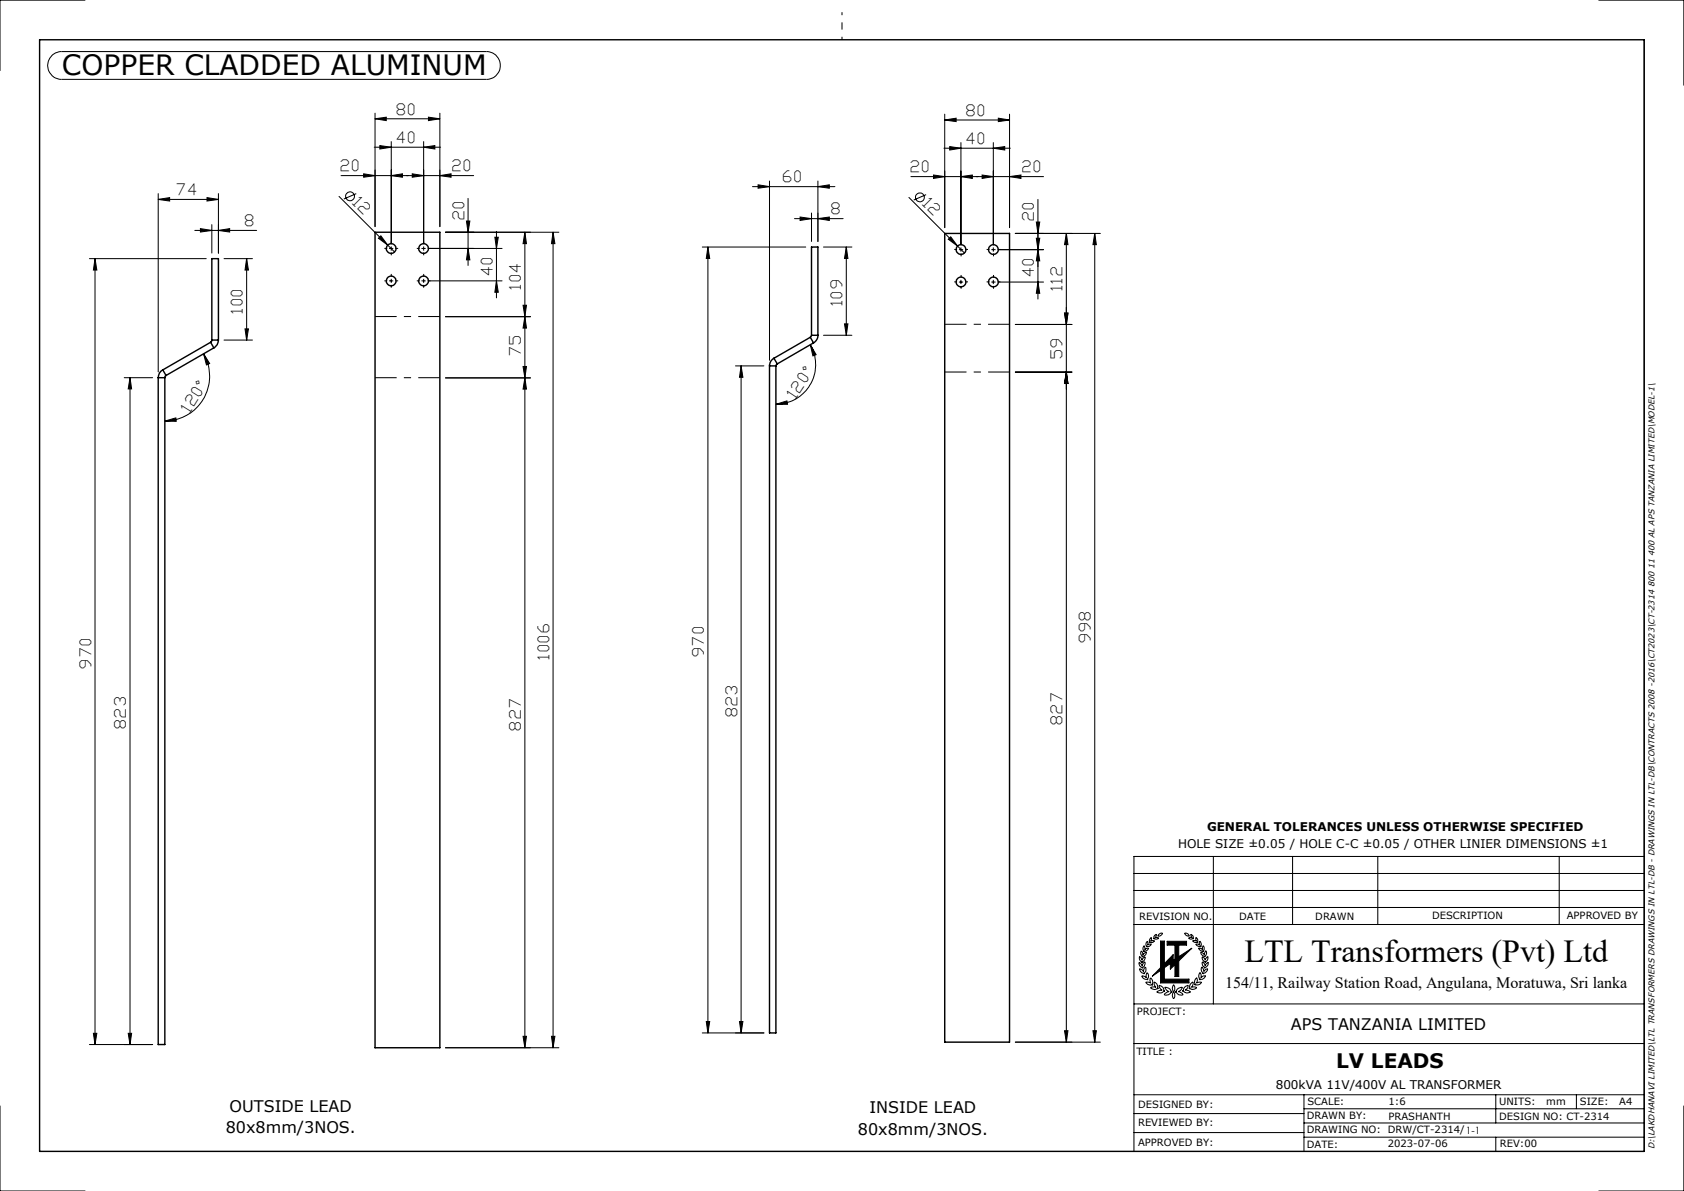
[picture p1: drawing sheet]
<svg xmlns="http://www.w3.org/2000/svg" width="297mm" height="210mm" viewBox="0 0 297 210" stroke-linecap="round" stroke-linejoin="round" font-family="sans-serif">
<g fill="none" stroke="#000" stroke-width=".25">
<path d="M7 7h283v196h-283zM37.4 60l-.3 .4M37.4 60h1.1M37.4 60v-14.4h1.1v14.4M38.5 60a1.5 1.5 0 0 1-.8 1.3M66.1 40.9h11.5v143.8h-11.5zM142.9 59.5l.6 1M142.9 59.5l-6.4 3.7M143.1 59.1l-.2 .4M143.1 59.1h1.2M143.1 59.1v-15.5h1.2v15.5M144.3 59.1a1.56 1.56 0 0 1-.8 1.4"/>
<path d="M166.6 41.2h11.4v142.6h-11.4zM27.9 66.6h1.2M27.9 66.6v117.6h1.2v-117.6M28.7 65.2a1.5 1.5 0 0 0-.8 1.4M28.7 65.2l.6 1M29.3 66.2l-.2 .4M37.1 60.4l.6 .9M37.1 60.4l-8.4 4.8M37.7 61.3l-8.4 4.9M135.7 64.5h1.1M135.7 64.5v117.6h1.1v-117.6M136.5 63.2a1.56 1.56 0 0 0-.8 1.3"/>
<path d="M136.5 63.2l.6 1M137.1 64.2l-.3 .3M143.5 60.5l-6.4 3.7"/>
<circle cx="69" cy="49.5" r=".86"/>
<circle cx="69" cy="43.8" r=".86"/>
<circle cx="74.7" cy="49.5" r=".86"/>
<circle cx="74.7" cy="43.8" r=".86"/>
<circle cx="169.5" cy="49.7" r=".85"/>
<circle cx="169.5" cy="44" r=".85"/>
<circle cx="175.2" cy="49.7" r=".85"/>
<circle cx="175.2" cy="44" r=".85"/>
</g>
<g fill="none" stroke="#000" stroke-width=".18">
<path d="M9.2 9.7a2.69 2.69 0 0 1 1.7-.6h74.9a2.45 2.45 0 0 1 2.4 2.4 2.45 2.45 0 0 1-2.4 2.5h-74.9a2.45 2.45 0 0 1-2.3-1.6 2.45 2.45 0 0 1 .6-2.7zM15 0h-15v12.4M66.1 20v20M77.6 20v20M282 0h15v15M290 7v196M27.9 35.2l2-.4v.6zM27.9 34.1v31.5M27.9 35.2h10.6M36.5 34.8l2 .4-2 .2zM37.4 39.6v5M38.5 34.1v10.5"/>
<path d="M59.8 34.6l9.8 9.8M60.1 31h23.4M62.8 34.1l-2.2 1M64.1 30.6l2 .4-2 .2zM66 26h11.7M66.1 20.9l2-.2v.6zM66.1 20.9h11.5M67 25.7l2 .3-2 .3zM69 31l2-.4v.6zM69 25v17.8M72.7 30.6l2 .4-2 .2zM74.7 26l2-.3v.6z"/>
<path d="M74.7 25v17.8M75.6 20.7l2 .2-2 .4zM77.6 31l2-.4v.6zM82.3 39h.6l-.4 1.9zM82.5 35v11.8M132.7 32.9h14.5M133.7 32.6l2 .3-2 .3zM135.7 31.9v31.6M140.1 38.6h8.6M141.1 38.3l2 .3-2 .3zM143.1 37.6v5M144.3 38.6l2-.3v.6z"/>
<path d="M144.3 32.9l2-.3v.6zM144.3 31.9v10.7M160.3 34.8l9.8 9.8M160.7 31.1h23.3M163.3 34.3l-2.2 1M164.6 30.9l2 .2-2 .4zM166.5 26.1h11.7M166.6 21.2l2-.4v.6zM166.6 20.1v20M166.6 21.2h11.4M167.5 25.9l2 .2-2 .3zM169.5 31.1l2-.2v.6z"/>
<path d="M169.5 25.1v17.9M173.2 30.9l2 .2-2 .4zM175.2 26.1l2-.2v.5zM175.2 25.1v17.9M176.1 20.8l1.9 .4-1.9 .2zM178 20.1v20M178 31.1l2.1-.2v.6zM182.8 39.1h.6l-.3 2.1zM183.1 35.2v17.5M15.8 45.6h20.6M16.8 45.6l.3 2h-.6zM16.8 45.6v138.6"/>
<path d="M34.4 40.6h10.9M35.3 40.3l2.1 .3-2.1 .3zM38.5 40.6l2-.3v.6zM39.5 60h5M39.5 45.6h5M43.2 58h.6l-.3 2zM43.5 45.6v14.4M43.5 45.6l.3 2h-.6zM66.7 42l.5-.4 1.2 1.6zM68.6 43.8h.8M68.6 49.5h.8M69 43.5v.7"/>
<path d="M69 49.2v.7M74.3 43.8h.8M74.3 49.5h.8M74.7 43.5v.7M74.7 49.2v.7M75.7 49.5h12.8M78.6 40.9h20M82.5 43.8l.4 2h-.6zM87.3 41.8h.6l-.3 2zM87.6 49.5l.3 2h-.6zM87.6 40.8v11.7M88.5 43.8h-12.8"/>
<path d="M92.3 53.8h.6l-.3 2zM92.6 40.9l.3 2.1h-.6zM92.6 40.9v143.8M92.6 55.8l.3 2h-.6zM93.6 55.8h-15M97.5 40.9l.4 2.1h-.6zM97.5 40.9v143.8M123.9 43.6h18.2M124.8 43.6l.4 2h-.6zM124.8 43.6v138.5M145.2 59.1h5M145.2 43.6h5"/>
<path d="M148.9 57.1h.6l-.2 2zM149.3 43.6l.2 2h-.6zM149.3 43.6v15.5M167.3 42.2l.4-.4 1.2 1.6zM169.1 44h.8M169.1 49.7h.8M169.5 43.6v.8M169.5 49.3v.8M174.8 44h.8M174.8 49.7h.8M175.2 43.6v.8M175.2 49.3v.8"/>
<path d="M176.2 44h7.8M176.2 49.7h7.8M179.1 57.2h10M179.1 41.2h15M182.8 42h.6l-.3 2zM183.1 49.7l.3 2h-.6zM183.1 44l.3 2h-.6zM187.7 55.2h.6l-.2 2zM188.1 41.2l.2 1.9h-.6zM188.1 41.2v142.6M193.1 41.2v142.6M193.1 41.2l.3 1.9h-.6z"/>
<path d="M21.9 66.6h5M22.9 66.6v117.6M22.9 66.6l.3 2h-.6zM29.1 74.3l1.9-.6 .1 .6zM35.9 62.4l1.1 1.7-.6 .2zM35.9 62.4a7.9 7.9 0 0 1-6.8 11.9M92.3 64.6h.6l-.3 2zM92.6 66.6l.3 2h-.6zM93.6 66.6h-15M129.7 64.5h5M130.7 64.5l.3 2h-.6zM130.7 64.5v117.6"/>
<path d="M136.8 71.3l2-.6 .1 .6zM142.9 60.8l1 1.7-.5 .3zM142.9 60.8a7 7 0 0 1-6.1 10.5M179.1 65.6h10M188.1 65.6l.2 2h-.6zM200 157h90M200 154h90M214 151v26M228 151v12M243 151v12M275 151v12M290 151h-90v52"/>
<path d="M200 177h90M200 163h90M200 160h90M200.9 169.7l.3 .2 .2 .4 .2-.5 .3-.2a.74 .74 0 0 1-.4 .9v.1a.82 .82 0 0 1-.6-.9zM201 168.7l.4 .6 .2-.4 .4-.2a.65 .65 0 0 1-.6 .8l.1 .1a.77 .77 0 0 1-.5-.9zM201 170.8l.4 .2 .3 .3v-.1a.51 .51 0 0 1 .4-.6v.1a.92 .92 0 0 1-.3 1l-.1-.1a.73 .73 0 0 1-.7-.8zM201.3 167.7l.3 .7 .2-.3 .4-.2a.91 .91 0 0 1-.8 .8l-.2-.5zM201.4 172.1h.4l.4 .3v-.8a.45 .45 0 0 1 .4 .6l-.2 .4v.1a.89 .89 0 0 1-1-.6zM201.8 166.7l.1 .3v.5l.7-.3a.79 .79 0 0 1-.9 .5 .82 .82 0 0 1 .1-1zM202.1 173.2h.4l.5 .1-.1-.1a.58 .58 0 0 1 .1-.7 1.07 1.07 0 0 1 .2 1.2l-.1-.1a.78 .78 0 0 1-1-.4zM202.3 166l.2 .2-.1 .4 .6-.1a.67 .67 0 0 1-.8 .4 .81 .81 0 0 1 .1-.9zM202.8 166.1v.1a.65 .65 0 0 1 .3-.9l-.1 .7 .6-.1a.45 .45 0 0 1-.8 .2"/>
<path d="M203.6 173.1a.88 .88 0 0 1 .5 1.1h.2a.93 .93 0 0 1-1.4 0l.4-.2 .6 .1a1.01 1.01 0 0 1-.3-1zM203.7 164.9l.2-.2-.2 .6 .7 .1a.57 .57 0 0 1-.9 0v-.3zM204.3 164.8l.3-.2h.4a.68 .68 0 0 1-.8 .4zM204.4 173.7a.84 .84 0 0 1 .8 1h.2a.99 .99 0 0 1-1.4 .2l.5-.2 .5-.1a.95 .95 0 0 1-.6-.9zM204.7 165.9h.7v4l1.5-1.6v1l.3-.2v-2.5h-1.4v-.6h3.5v.6h-1.4v2.1l2.3-1.5-2.3 2.2v2.8h-.7v-2.1l-.8 .8v-1l-1 .7v2h4.3v.7h-5v-2.2l-1.5 1 1.5-1.5zM205.4 174.1a.96 .96 0 0 1 1.1 .7h.2a1.08 1.08 0 0 1-1.4 .6l.6-.5h.3l-.5-.4zM207 173.6a1 1 0 0 1 0 1.3 .99 .99 0 0 1 0-1.3zM207 174.9a1 1 0 0 1 0 1.2 .99 .99 0 0 1 0-1.2zM207.6 174.4l.9-.3a1.11 1.11 0 0 1-.7 .8l.5 .1 .4 .4a1.08 1.08 0 0 1-1.4-.6h.2zM208.9 164.6a.63 .63 0 0 1 .8 .5l-.5-.1zM209.1 173.9l.5-.2a.95 .95 0 0 1-.6 .9l.7 .1 .3 .2a.87 .87 0 0 1-1.3-.1h-.1v-.1l.1-.1 .1-.3zM210 164.7a.6 .6 0 0 1 .4 .8v-.1a.54 .54 0 0 1-.8 0l.4-.1h.3z"/>
<path d="M210 173.5l.3-.3a.61 .61 0 0 1-.2 .9l.6-.1 .4 .2a1.03 1.03 0 0 1-1.4 0h.2l-.1-.3zM210.9 172.6l.2-.2 .1 .5-.2 .4 .5-.1h.4a.94 .94 0 0 1-1.2 .4v-.5zM210.9 166.5h.4l.3 .1v-.7a.71 .71 0 0 1 .1 1v-.1a.62 .62 0 0 1-.8-.3zM211.1 166.1l.1 .1a.56 .56 0 0 0-.3-.8l.1 .5h-.7a.62 .62 0 0 0 .8 .2M211.4 167.2h.4l.3 .3 .1-.8a.74 .74 0 0 1 0 1.1l-.1-.1a.64 .64 0 0 1-.7-.5zM211.6 171.5h.1l.1 .4v.5l.4-.3 .4-.1a.89 .89 0 0 1-1.1 .7l.1-.1-.1-.1-.1-.5zM211.8 167.9l.3 .1 .3 .3 .3-.7a.82 .82 0 0 1-.3 1.1v-.1a.63 .63 0 0 1-.6-.7zM211.9 170.5l.3 .4 .1 .4 .3-.3 .4-.2a.81 .81 0 0 1-.9 .8 1.03 1.03 0 0 1-.2-1.1zM212 168.7l.4 .3 .1 .3 .5-.6a.77 .77 0 0 1-.5 .9v-.1a.67 .67 0 0 1-.5-.8zM212.1 169.6l.3 .4 .1 .3 .6-.6a.82 .82 0 0 1-.7 .9v-.1a.69 .69 0 0 1-.3-.9zM0 195v15h15M15.8 184.2h11.1"/>
<path d="M16.5 182.2h.6l-.3 2zM22.6 182.2h.6l-.3 2zM78.6 184.7h20M92.3 182.7h.6l-.3 2zM97.3 182.7h.6l-.4 2zM123.9 182.1h10.8M124.6 180.1h.6l-.4 2zM130.4 180.1h.6l-.3 2zM187.7 181.7h.6l-.2 2.1zM192.8 181.7h.6l-.3 2.1zM194.1 183.8h-15M200 196.3h30"/>
<path d="M200 199.7h30M200 193h90M200 184h90M230 198h60M230 193v10M230 195.5h60M263.8 193v5M278 193v2.5M297 195v15h-15M230 200.5h60M263.8 200.5v2.5"/>
<circle cx="61.7" cy="34.6" r=".78"/>
<circle cx="162.2" cy="34.8" r=".79"/>
</g>
<path d="M148.5 7v-4.8" fill="none" stroke="#000" stroke-width=".18" stroke-dasharray="15.2 1.3 1.3 1.3" stroke-dashoffset="14.7" stroke-linecap="butt"/>
<path d="M204.7 165.9h.7v4l1.5-1.6v1l.3-.2v-2.5h-1.4v-.6h3.5v.6h-1.4v2.1l2.3-1.5-2.3 2.2v2.8h-.7v-2.1l-.8 .8v-1l-1 .7v2h4.3v.7h-5v-2.2l-1.5 1 1.5-1.5z" fill-rule="evenodd" fill="#000"/>
<path d="M66.1 55.8h11.5M166.7 57.2h11.4M66.1 66.6h11.5M166.7 65.6h11.4" fill="none" stroke="#000" stroke-width=".18" stroke-dasharray="15.2 1.3 1.3 1.3" stroke-dashoffset="11.4" stroke-linecap="butt"/>
<g fill="none" stroke="#000" stroke-width=".18" stroke-dasharray="15.2 1.3 1.3 1.3" stroke-linecap="butt">
<path d="M68.3 43.8h-.5M68.3 49.5h-.5M69 43.1v-.5M69 44.5v.5M69 48.8v-.5M69 50.2v.5M69.7 43.8h.5M69.7 49.5h.5M74 49.5h-.5M74 43.8h-.5M74.7 48.8v-.5M74.7 50.2v.5"/>
<path d="M74.7 43.1v-.5M74.7 44.5v.5M75.4 49.5h.5M75.4 43.8h.5M168.8 44h-.5M168.8 49.7h-.5M169.5 43.3v-.5M169.5 44.7v.5M169.5 49v-.5M169.5 50.4v.5M170.2 44h.5M170.2 49.7h.5"/>
<path d="M174.5 49.7h-.5M174.5 44h-.5M175.2 49v-.5M175.2 50.4v.5M175.2 43.3v-.5M175.2 44.7v.5M175.9 49.7h.5M175.9 44h.5"/>
</g>
<g fill="#000">
<path d="M27.9 35.2l2-.4v.6zM36.5 34.8l2 .4-2 .2zM35.3 40.3l2.1 .3-2.1 .3zM38.5 40.6l2-.3v.6zM67 25.7l2 .3-2 .3zM74.7 26l2-.3v.6zM64.1 30.6l2 .4-2 .2zM69 31l2-.4v.6zM72.7 30.6l2 .4-2 .2zM77.6 31l2-.4v.6zM141.1 38.3l2 .3-2 .3zM144.3 38.6l2-.3v.6zM167.5 25.9l2 .2-2 .3zM175.2 26.1l2-.2v.5zM164.6 30.9l2 .2-2 .4zM169.5 31.1l2-.2v.6zM173.2 30.9l2 .2-2 .4zM178 31.1l2.1-.2v.6z"/>
<path d="M75.6 20.7l2 .2-2 .4zM66.1 20.9l2-.2v.6zM176.1 20.8l1.9 .4-1.9 .2zM166.6 21.2l2-.4v.6z"/>
<path d="M133.7 32.6l2 .3-2 .3zM144.3 32.9l2-.3v.6z"/>
<path d="M16.8 45.6l.3 2h-.6zM16.5 182.2h.6l-.3 2zM92.6 40.9l.3 2.1h-.6zM92.3 53.8h.6l-.3 2zM87.3 41.8h.6l-.3 2zM87.6 49.5l.3 2h-.6zM92.6 66.6l.3 2h-.6zM92.3 182.7h.6l-.3 2zM124.8 43.6l.4 2h-.6zM124.6 180.1h.6l-.4 2zM182.8 42h.6l-.3 2zM183.1 49.7l.3 2h-.6zM187.7 55.2h.6l-.2 2zM188.1 65.6l.2 2h-.6zM188.1 65.6l.2 2h-.6zM187.7 181.7h.6l-.2 2.1z"/>
<path d="M43.2 58h.6l-.3 2zM43.5 45.6l.3 2h-.6zM22.6 182.2h.6l-.3 2zM22.9 66.6l.3 2h-.6zM97.3 182.7h.6l-.4 2zM97.5 40.9l.4 2.1h-.6zM92.3 64.6h.6l-.3 2zM92.6 55.8l.3 2h-.6zM82.5 43.8l.4 2h-.6zM82.3 39h.6l-.4 1.9zM130.4 180.1h.6l-.3 2zM130.7 64.5l.3 2h-.6zM183.1 44l.3 2h-.6zM182.8 39.1h.6l-.3 2.1zM187.7 55.2h.6l-.2 2zM188.1 41.2l.2 1.9h-.6zM192.8 181.7h.6l-.3 2.1zM193.1 41.2l.3 1.9h-.6z"/>
<path d="M67.2 41.6l-.5 .4 1.7 1.2zM167.3 42.2l1.6 1.2-1.2-1.6z"/>
<path d="M148.9 57.1h.6l-.2 2zM149.3 43.6l.2 2h-.6z"/>
<path d="M29.1 74.3l1.9-.6 .1 .6zM35.9 62.4l1.1 1.7-.6 .2z"/>
<path d="M136.8 71.3l2-.6 .1 .6zM142.9 60.8l1 1.7-.5 .3z"/>
</g>
<text font-size="5.6" x="219.5" y="169.6">LTL Transformers (Pvt) Ltd</text>
<text font-size="4.9" x="10.9" y="13.3">COPPER CLADDED ALUMINUM</text>
<text font-size="3.5" x="235.6" y="188.4">LV LEADS</text>
<g font-size="2.8">
<text x="216.1" y="174.1">154/11, Railway Station Road, Angulana, Moratuwa, Sri lanka</text>
<text x="227.7" y="181.6">APS TANZANIA LIMITED</text>
<text x="40.5" y="196">OUTSIDE LEAD</text>
<text x="153.4" y="196.2">INSIDE LEAD</text>
<text x="39.8" y="199.8">80x8mm/3NOS.</text>
<text x="151.3" y="200">80x8mm/3NOS.</text>
</g>
<g font-size="2.7">
<text x="70" y="20.2">80</text>
<text x="170.5" y="20.4">80</text>
<text x="70" y="25.2">40</text>
<text x="170.5" y="25.4">40</text>
<text x="31.2" y="34.4">74</text>
<text x="60.2" y="30.2">20</text>
<text x="62.2" y="36" transform="rotate(45 62.2 36)">12</text>
<text x="79.9" y="30.2">20</text>
<text x="138.2" y="32.2">60</text>
<text x="160.7" y="30.4">20</text>
<text x="180.4" y="30.4">20</text>
<text x="43.3" y="39.9">8</text>
<text x="81.9" y="38.6" transform="rotate(-90 81.9 38.6)">20</text>
<text x="146.7" y="37.8">8</text>
<text x="162.7" y="36.2" transform="rotate(45 162.7 36.2)">12</text>
<text x="182.4" y="38.8" transform="rotate(-90 182.4 38.8)">20</text>
<text x="86.8" y="48.5" transform="rotate(-90 86.8 48.5)">40</text>
<text x="91.8" y="50.9" transform="rotate(-90 91.8 50.9)">104</text>
<text x="148.5" y="53.8" transform="rotate(-90 148.5 53.8)">109</text>
<text x="182.4" y="48.7" transform="rotate(-90 182.4 48.7)">40</text>
<text x="187.4" y="51.2" transform="rotate(-90 187.4 51.2)">112</text>
<text x="42.8" y="55.1" transform="rotate(-90 42.8 55.1)">100</text>
<text x="91.8" y="62.6" transform="rotate(-90 91.8 62.6)">75</text>
<text x="187.4" y="63.1" transform="rotate(-90 187.4 63.1)">59</text>
<text x="140.4" y="70.4" transform="rotate(-56 140.4 70.4)">120°</text>
<text x="33.5" y="72.8" transform="rotate(-58 33.5 72.8)">120°</text>
<text x="192.4" y="113.3" transform="rotate(-90 192.4 113.3)">998</text>
<text x="16.1" y="117.7" transform="rotate(-90 16.1 117.7)">970</text>
<text x="96.9" y="116.2" transform="rotate(-90 96.9 116.2)">1006</text>
<text x="124.1" y="115.7" transform="rotate(-90 124.1 115.7)">970</text>
<text x="22.2" y="128.4" transform="rotate(-90 22.2 128.4)">823</text>
<text x="91.9" y="128.7" transform="rotate(-90 91.9 128.7)">827</text>
<text x="130" y="126.3" transform="rotate(-90 130 126.3)">823</text>
<text x="187.4" y="127.7" transform="rotate(-90 187.4 127.7)">827</text>
</g>
<g font-size="2.1">
<text x="207.8" y="149.6">HOLE SIZE ±0.05 / HOLE C-C ±0.05 / OTHER LINIER DIMENSIONS ±1</text>
<text x="212.9" y="146.4">GENERAL TOLERANCES UNLESS OTHERWISE SPECIFIED</text>
<text x="225" y="191.9">800kVA 11V/400V AL TRANSFORMER</text>
</g>
<g font-size="1.8">
<text x="200.9" y="162.1">REVISION NO.</text>
<text x="218.6" y="162.1">DATE</text>
<text x="232" y="162.1">DRAWN</text>
<text x="252.6" y="162.1">DESCRIPTION</text>
<text x="276.3" y="162.1">APPROVED BY</text>
<text x="200.5" y="179">PROJECT:</text>
<text x="200.4" y="186">TITLE :</text>
<text x="200.7" y="195.4">DESIGNED BY:</text>
<text x="230.5" y="197.4">DRAWN BY:</text>
<text x="230.6" y="194.9">SCALE:</text>
<text x="244.9" y="197.5">PRASHANTH</text>
<text x="244.9" y="194.9">1:6</text>
<text x="264.4" y="197.4">DESIGN NO: CT-2314</text>
<text x="264.4" y="194.9">UNITS:</text>
<text x="272.7" y="194.9">mm</text>
<text x="278.6" y="194.9">SIZE:</text>
<text x="285.6" y="194.9">A4</text>
<text x="200.7" y="202">APPROVED BY:</text>
<text x="200.7" y="198.6">REVIEWED BY:</text>
<text x="230.5" y="199.9">DRAWING NO: DRW/CT-2314/1-1</text>
<text x="230.5" y="202.4">DATE:</text>
<text x="244.8" y="202.3">2023-07-06</text>
<text x="264.5" y="202.3">REV:00</text>
</g>
<text font-size="1.5" x="291.8" y="202.7" transform="rotate(-90 291.8 202.7)">D:\LAKDHANAVI LIMITED\LTL TRANSFORMERS DRAWINGS IN LTL-DB - DRAWINGS IN LTL-DB\CONTRACTS 2008 -2016\CT2023\CT-2314 800 11 400 AL APS TANZANIA LIMITED\MODEL-1\</text>
</svg>
